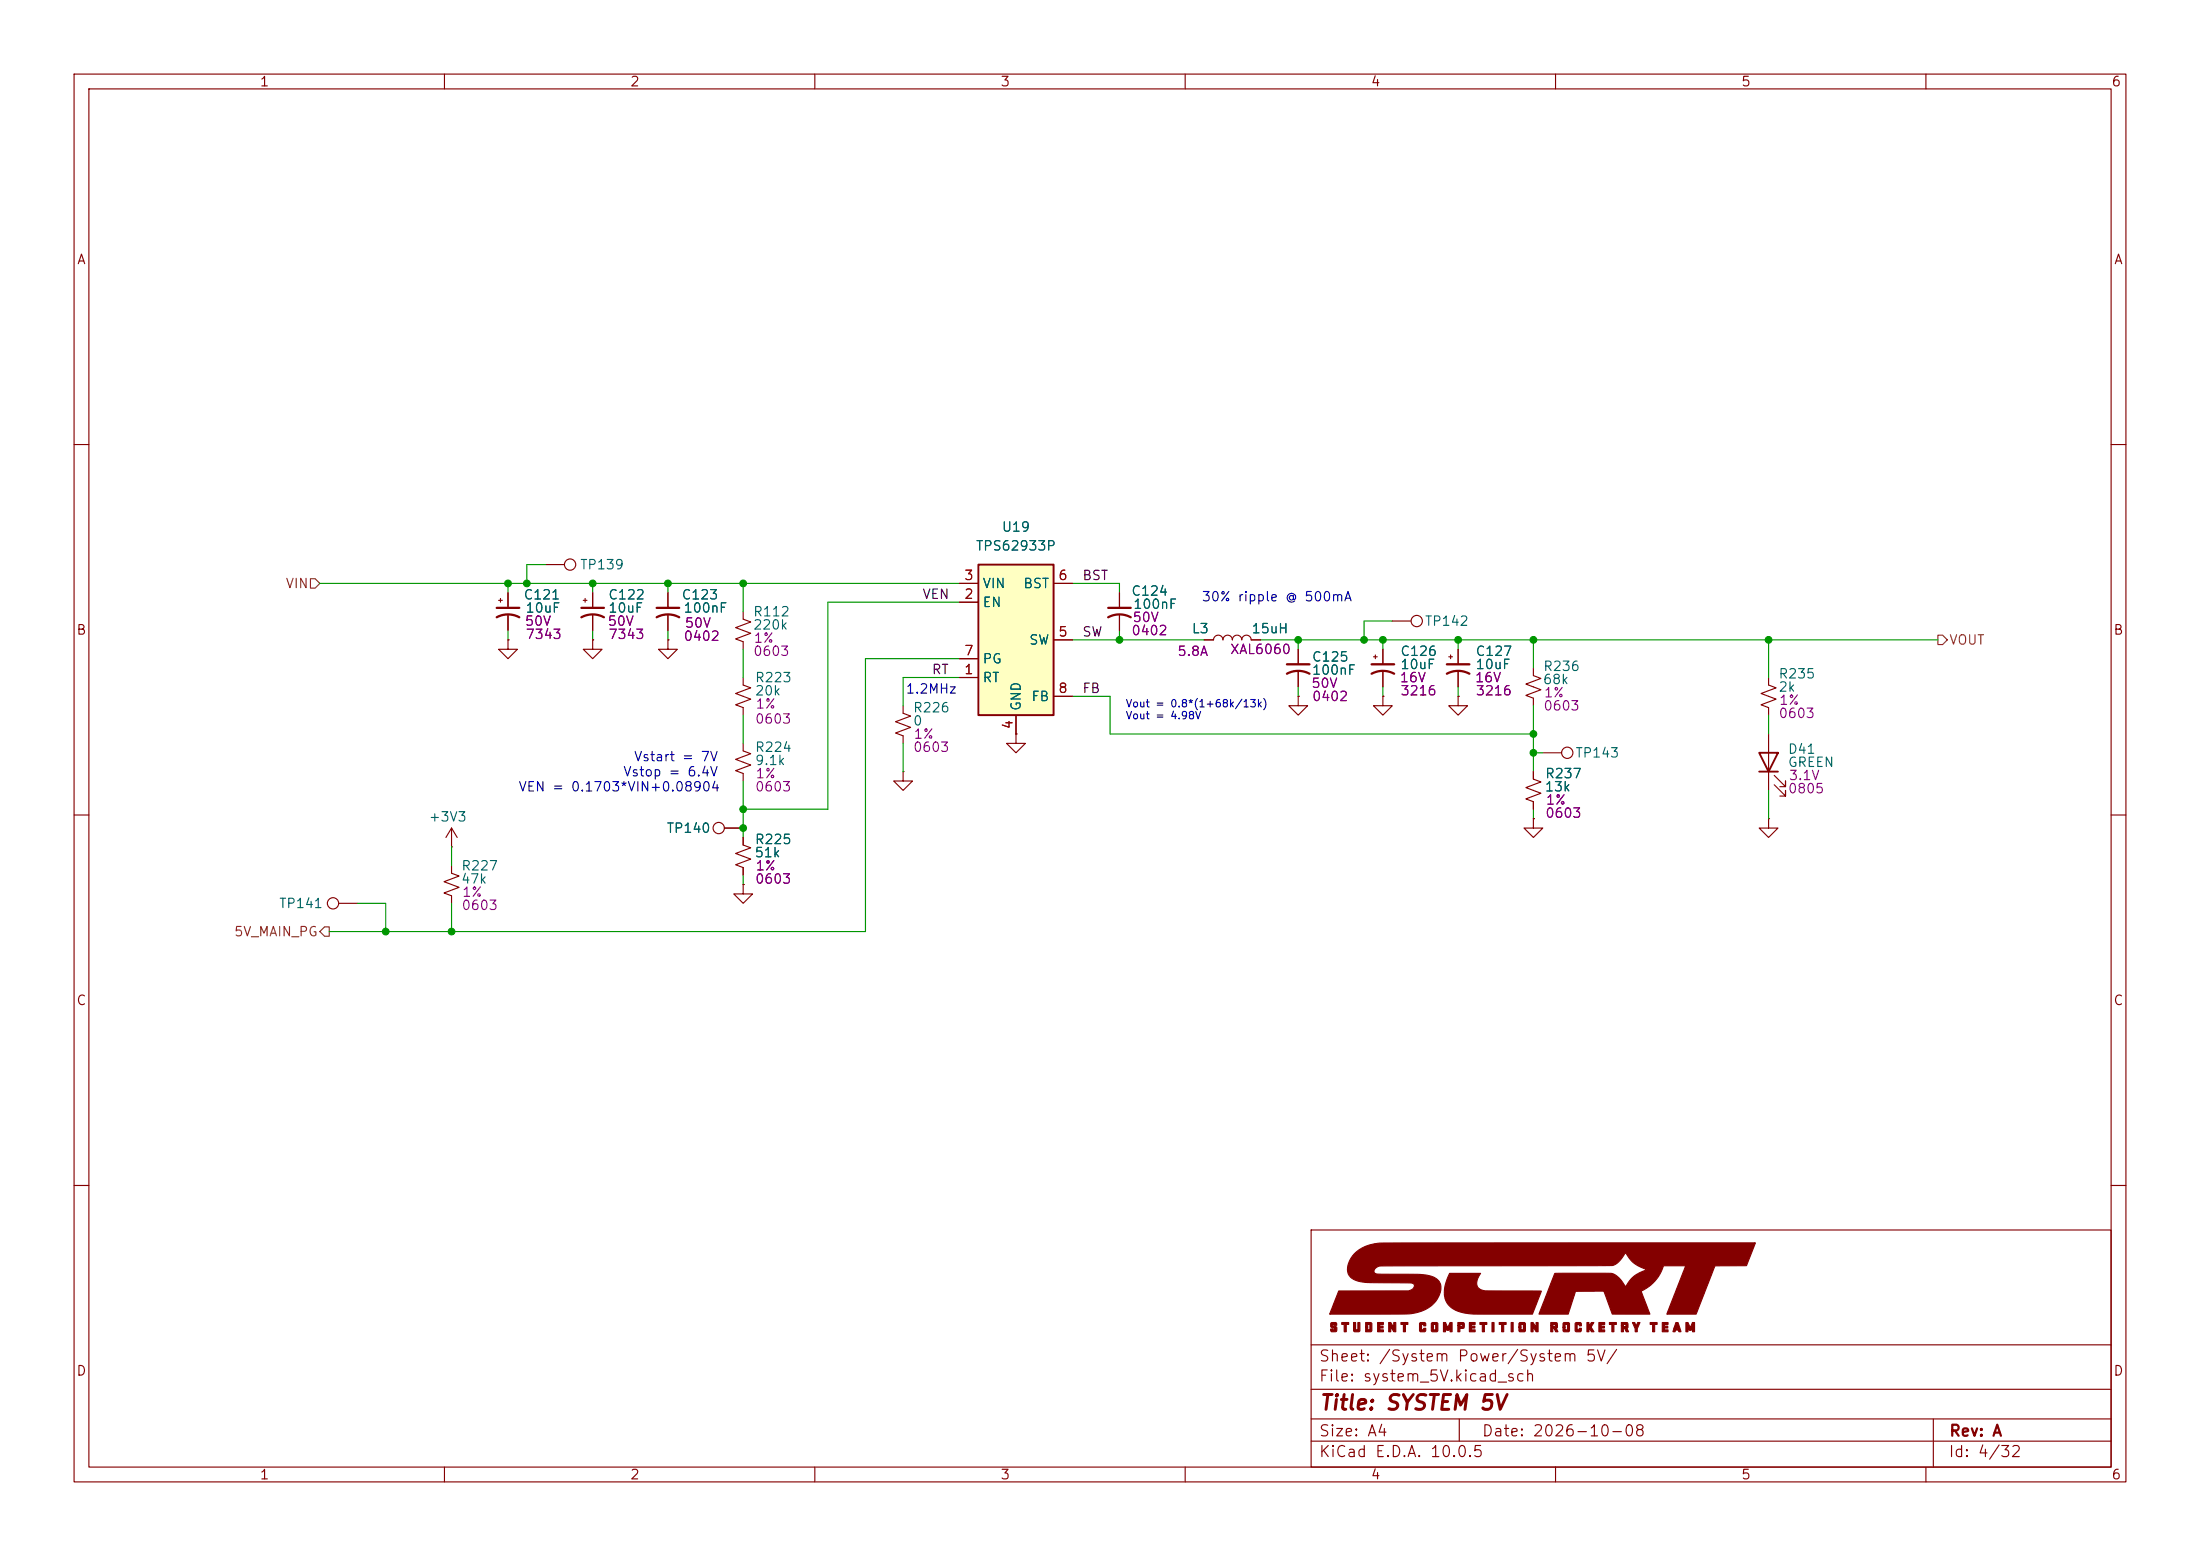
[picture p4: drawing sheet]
<svg xmlns="http://www.w3.org/2000/svg" width="297mm" height="210mm" viewBox="0 0 297 210" stroke-linecap="round" stroke-linejoin="round" font-family="sans-serif">
<g fill="none" stroke="#840000" stroke-width=".15">
<path d="M10 10h277v190h-277zM12 12h273v186h-273zM60 10v2M110 10v2M160 10v2M210 10v2M260 10v2M10 60h2M73.7 76.2h2.5M285 60h2M78.7 81h.5M79 80.8v.5"/>
<path d="M80 86.4v1.2h1.3l-1.3 1.3-1.3-1.3h1.3M80 86.4h.1M80 80v2M80 83.1v2M100.3 82.6v1l1 .3-2 .8 2 .8-2 .7 1 .4v1M137.2 99.1v1.2h1.2l-1.2 1.3-1.3-1.3h1.3M137.2 99.1h.1M151.1 80v2M151.1 83.1v2M162.6 86.4h1.2a.64 .64 0 0 1 .7-.7 .64 .64 0 0 1 .6 .7 .64 .64 0 0 1 .6-.7 .64 .64 0 0 1 .7 .7 .64 .64 0 0 1 .6-.7 .64 .64 0 0 1 .6 .7 .64 .64 0 0 1 .7-.7 .64 .64 0 0 1 .6 .7h1.3M175.3 94v1.3h1.2l-1.2 1.2-1.3-1.2h1.3M175.3 94h.1"/>
<path d="M185.4 88.6h.5M185.7 88.4v.5M186.7 94v1.3h1.3l-1.3 1.2-1.3-1.2h1.3M186.7 94h.1M186.7 87.6v2.1M186.7 90.7v2M188 83.8h2.5M195.6 88.6h.5M195.8 88.4v.5M196.8 94v1.3h1.3l-1.3 1.2-1.2-1.2h1.2M196.8 94h.1M196.8 87.6v2.1"/>
<path d="M196.8 90.7v2M207 90.2v1l1 .4-2 .7 2 .8-2 .8 1 .3v1.1M10 110h2M61 116.8v1.1l1 .3-2.1 .8 2.1 .8-2.1 .7 1.1 .4v1M61 114.3h.1M61 111.8v2.5M61 111.8l-.8 1.2M61 111.8l.7 1.2M100.3 113v1l1 .4-2 .8 2 .8-2 .7 1 .4v1M121.9 104.1v1.3h1.3l-1.3 1.3-1.3-1.3h1.3M121.9 104.1h.1M285 110h2"/>
<path d="M45.7 121.9h2.6M10 160h2M177 166h108v32h-108zM285 160h2M60 198v2M110 198v2M160 198v2M177 194.5h108M177 191.5h108M177 187.5h108M177 181.5h108M197 191.5v3"/>
<path d="M210 198v2M260 198v2M261 191.5v6.5"/>
<circle cx="77" cy="76.2" r=".76"/>
<circle cx="191.3" cy="83.8" r=".76"/>
<circle cx="45" cy="121.9" r=".76"/>
</g>
<g fill="#840000" stroke="#840000" stroke-width=".15">
<path d="M179.7 178.5h.6l.1 .1 .1 .3-.6-.1v.1l.1 .1a.41 .41 0 0 1 .5 .2 .41 .41 0 0 1-.2 .5h-.5l-.2-.1v-.2l.6 .1v-.2h-.1a.42 .42 0 0 1-.5-.3 .42 .42 0 0 1 .1-.5z"/>
<path d="M181.1 178.5h1v.3h-.4v.9h-.2v-.9h-.4z"/>
<path d="M182.7 178.5h.3v1h.3v-1h.3v1.1l-.1 .1h-.7l-.1-.1z"/>
<path d="M184.4 178.5h.7l.1 .1v1l-.1 .1h-.7v-.6h.2v.4h.3v-.7h-.3v.3h-.2z"/>
<path d="M186 178.5h.8v.3h-.5v.2h.4v.2h-.4v.3h.5v.2h-.8z"/>
<path d="M187.5 178.5h.3l.4 .7v-.7h.2v1.2h-.2l-.4-.6-.1 .6h-.2z"/>
<path d="M189.1 178.5h1v.3h-.4v.9h-.2v-.9h-.4z"/>
<path d="M191.8 178.5h.6l.1 .1v.3h-.3v-.1h-.3v.7h.3v-.2h.3v.3l-.1 .1h-.6l-.2-.1v-1z"/>
<path d="M193.3 178.5h.7l.1 .1v1l-.1 .1h-.7l-.1-.1v-.5h.3v.4h.3v-.7h-.3v.3h-.3v-.5z"/>
<path d="M194.9 178.5h.3l.3 .7 .3-.7h.2v1.2h-.2v-.6l-.2 .4h-.3l-.2-.4v.6h-.2z"/>
<path d="M196.8 178.5h.4a.37 .37 0 0 1 .4 .1 .37 .37 0 0 1 .1 .4l-.1 .3h-.5v.4h-.3v-.8h.3v.1h.3v-.2h-.3v.1h-.3z"/>
<path d="M198.4 178.5h.7v.3h-.5v.2h.5v.2h-.5v.3h.5v.2h-.7z"/>
<path d="M199.8 178.5h.9v.3h-.3v.9h-.3v-.9h-.3z"/>
<path d="M201.4 178.5h.3v1.2h-.3z"/>
<path d="M202.4 178.5h.9v.3h-.3v.9h-.3v-.9h-.3z"/>
<path d="M204 178.5h.3v1.2h-.3z"/>
<path d="M205.2 178.5h.6l.1 .1v1l-.1 .1h-.6l-.1-.1v-.5h.2v.4h.4v-.7h-.4v.3h-.2v-.5z"/>
<path d="M206.7 178.5h.3l.4 .7v-.7h.2v1.2h-.2l-.4-.6v.6h-.3z"/>
<path d="M209.4 178.5h.3a.34 .34 0 0 1 .4 0 .34 .34 0 0 1 .2 .4v.3l-.2 .1 .2 .4h-.3l-.2-.4h-.2v.4h-.2v-.8h.2v.1h.4v-.2h-.4v.1h-.2z"/>
<path d="M211.1 178.5h.7l.1 .1v1l-.1 .1h-.7l-.1-.1v-.5h.3v.4h.3v-.7h-.3v.3h-.3v-.5z"/>
<path d="M212.8 178.5h.6l.1 .1v.3h-.3v-.1h-.3v.7h.3v-.2h.3v.3l-.1 .1h-.6l-.2-.1v-1z"/>
<path d="M214.2 178.5h.3v.5l.3-.5h.4l-.4 .6 .4 .6h-.3l-.4-.5v.5h-.3z"/>
<path d="M215.9 178.5h.7v.3h-.5v.2h.5v.2h-.5v.3h.5v.2h-.7z"/>
<path d="M217.3 178.5h.9v.3h-.3v.9h-.3v-.9h-.3z"/>
<path d="M218.9 178.5h.4a.34 .34 0 0 1 .4 0 .34 .34 0 0 1 .1 .4v.3l-.2 .1 .3 .4h-.4l-.2-.4h-.1v.4h-.3v-.8h.3v.1h.3v-.2h-.3v.1h-.3z"/>
<path d="M220.4 178.5h.3l.2 .5 .2-.5h.3l-.4 .8v.4h-.2v-.4z"/>
<path d="M222.8 178.5h.9v.3h-.3v.9h-.3v-.9h-.3z"/>
<path d="M224.4 178.5h.8v.3h-.5v.2h.4v.2h-.4v.3h.5v.2h-.8z"/>
<path d="M226.2 178.5h.3l.4 1.2a.25 .25 0 0 1-.3-.2h-.4a.22 .22 0 0 1-.1 .2 .22 .22 0 0 1-.2 0l.1-.5h.5l-.1-.3-.1 .3h-.3z"/>
<path d="M227.6 178.5h.3l.3 .7 .3-.7h.3v1.2h-.3v-.6l-.2 .4h-.2l-.2-.4v.6h-.3z"/>
<path d="M182.8 169.2a6.3 6.3 0 0 1 4.6-1.4l49.6-.1-1.2 3.1h-4.3l-2.5 6.6h-4l2.6-6.6h-3a5.6 5.6 0 0 1-3 3.5l1.1 3.1h-5l-1.1-2.9a.24 .24 0 0 0-.1-.2 .24 .24 0 0 0-.3 0h-3.5l-1 3.1h-3.9l2.1-5.5h7.6a3.5 3.5 0 0 1 2 1.8 4.6 4.6 0 0 1 2.7-2.3 4.5 4.5 0 0 1-2.7-2.3h-.1a2.78 2.78 0 0 1-1.7 1.7l-31.3 .1a.88 .88 0 0 0-.9 .8 .93 .93 0 0 0 1 .3h3.2a10.5 10.5 0 0 1 3.9 .4 1.67 1.67 0 0 1 .7 2.4 4.7 4.7 0 0 1-4 2.5l-10.8 .1 1.2-3.2h9.4a.69 .69 0 0 0 .8-.9 2.61 2.61 0 0 0-1.6-.2h-4.4a4.5 4.5 0 0 1-2.6-.8 2.26 2.26 0 0 1 .3-2.8z"/>
<path d="M195.7 171.9h4.2a1.52 1.52 0 0 0-.2 2l.3 .2a28.8 28.8 0 0 0 5.2 .1l2.9 .1-1.2 3.1h-5.8a11.3 11.3 0 0 1-4.6-.6 2.92 2.92 0 0 1-1.2-3.9z"/>
</g>
<path d="M78.5 83.3a3.2 3.2 0 0 1 3 0M78.5 82h3M149.6 83.3a3.2 3.2 0 0 1 3.1 0M149.6 82h3.1M185.2 90.9a3.2 3.2 0 0 1 3 0M185.2 89.7h3M195.3 90.9a3.2 3.2 0 0 1 3.1 0M195.3 89.7h3.1" fill="none" stroke="#840000" stroke-width=".3"/>
<path d="M132.1 76.2h10.1v20.3h-10.1z" fill="#ffffc2"/>
<path d="M132.1 76.2h10.1v20.3h-10.1zM237.5 101.6h2.5l-1.2 2.5zM237.5 104.1h2.5" fill="none" stroke="#840000" stroke-width=".25"/>
<g fill="none" stroke="#840000" stroke-width=".15">
<path d="M129.5 78.7h2.6M142.2 78.7h2.6M67.3 81h.5M67.6 80.8v.5M68.6 86.4v1.2h1.2l-1.2 1.3-1.3-1.3h1.3M68.6 86.4h.1M68.6 80v2M68.6 83.1v2M80 86.4h.1M80 80v2M80 83.1v2M90.2 86.4v1.2h1.2l-1.2 1.3-1.3-1.3h1.3"/>
<path d="M90.2 86.4h.1M90.2 80v2M90.2 83.1v2M100.3 91.4v1.1l1 .3-2 .8 2 .8-2 .7 1 .4v1M121.9 95.3v1l1 .3-2 .8 2 .8-2 .7 1 .4v1M129.5 91.4h2.6M129.5 81.3h2.6M129.5 88.9h2.6M137.2 99.1h.1M137.2 96.5v2.6M142.2 86.4h2.6M142.2 94h2.6"/>
<path d="M151.1 80v2M151.1 83.1v2M162.6 86.4h1.2M168.9 86.4h1.3M175.3 94h.1M175.3 87.6v2.1M175.3 90.7v2M186.7 94h.1M186.7 87.6v2.1M186.7 90.7v2M196.8 94h.1M196.8 87.6v2.1"/>
<path d="M196.8 90.7v2M238.8 91.4v1.1l1 .3-2.1 .8 2.1 .8-2.1 .7 1.1 .4v1M238.8 99.1v7.6M97.8 111.8h2.5M100.3 119.4v1.3h1.3l-1.3 1.2-1.2-1.2h1.2M100.3 119.4h.1M100.3 100.3v1l1 .4-2 .8 2 .8-2 .7 1 .4v1M100.3 113v1M100.3 117.1v1M207 104.1v1.1l1 .3-2 .8 2 .8-2 .7 1 .4v1M207 110.5v1.3h1.3l-1.3 1.2-1.3-1.2h1.3M207 110.5h.1"/>
<path d="M208.3 101.6h2.5M238.8 110.5v1.3h1.2l-1.2 1.2-1.3-1.2h1.3M238.8 110.5h.1M239.5 105.9l1.5 1.5v-.7v.7h-.7M239.5 104.6l1.5 1.6v-.8v.8h-.7"/>
<circle cx="97" cy="111.8" r=".76"/>
<circle cx="211.6" cy="101.6" r=".76"/>
</g>
<path d="M67.1 83.3a3.2 3.2 0 0 1 3 0M67.1 82h3M88.6 83.3a3.2 3.2 0 0 1 3.1 0M88.6 82h3.1M173.7 90.9a3.2 3.2 0 0 1 3.1 0M173.7 89.7h3.1" fill="none" stroke="#840000" stroke-width=".3"/>
<path d="M41.9 78.1h.6l.7 .6-.7 .7h-.6zM261.6 85.7h.7l.6 .7-.6 .6h-.7zM43.8 125.1h.6v1.3h-.6l-.6-.7z" fill="none" stroke="#725600" stroke-width=".15"/>
<g fill="none" stroke="#009600" stroke-width=".15">
<path d="M43.2 78.7h86.3M68.6 78.7v1.3M73.7 76.2h-2.6v2.5M80 78.7v1.3M90.2 78.7v1.3M100.3 78.7v3.9M144.8 78.7h6.3v1.3M68.6 85.1v1.3M80 85.1v1.3M90.2 85.1v1.3M100.3 87.6v3.8M100.3 96.5v3.8"/>
<path d="M129.5 91.4h-7.6v3.9M129.5 81.3h-17.7v27.9h-11.5M129.5 88.9h-12.7v36.8h-72.4M144.8 86.4h17.8M144.8 94h5.1v5.1h57.1M151.1 85.1v1.3M170.2 86.4h91.4M175.3 86.4v1.2M175.3 92.7v1.3M186.7 86.4v1.2M186.7 92.7v1.3M188 83.8h-3.9v2.6"/>
<path d="M196.8 86.4v1.2M196.8 92.7v1.3M207 86.4v3.8M207 95.3v8.8M238.8 86.4v5M238.8 96.5v2.6M61 114.3v2.5M100.3 105.4v7.6M100.3 118.1v1.3M121.9 100.3v3.8M207 109.2v1.3M207 101.6h1.3"/>
<path d="M238.8 106.7v3.8M48.3 121.9h3.8v3.8M61 121.9v3.8"/>
</g>
<g fill="#009600" stroke="#009600" stroke-width=".14">
<circle cx="52.1" cy="125.7" r=".46"/>
<circle cx="61" cy="125.7" r=".46"/>
<circle cx="71.1" cy="78.7" r=".46"/>
<circle cx="80" cy="78.7" r=".46"/>
<circle cx="68.6" cy="78.7" r=".46"/>
<circle cx="175.3" cy="86.4" r=".46"/>
<circle cx="186.7" cy="86.4" r=".46"/>
<circle cx="184.1" cy="86.4" r=".46"/>
<circle cx="151.1" cy="86.4" r=".46"/>
<circle cx="196.8" cy="86.4" r=".46"/>
<circle cx="207" cy="86.4" r=".46"/>
<circle cx="207" cy="99.1" r=".46"/>
<circle cx="207" cy="101.6" r=".46"/>
<circle cx="238.8" cy="86.4" r=".46"/>
<circle cx="100.3" cy="109.2" r=".46"/>
<circle cx="90.2" cy="78.7" r=".46"/>
<circle cx="100.3" cy="78.7" r=".46"/>
<circle cx="100.3" cy="111.8" r=".46"/>
</g>
<text font-size="2" fill="#840000" x="178" y="190.8">Title: SYSTEM 5V</text>
<g font-size="1.5" fill="#840000">
<text x="178" y="184.1">Sheet: /System Power/System 5V/</text>
<text x="178" y="186.8">File: system_5V.kicad_sch</text>
<text x="178" y="197">KiCad E.D.A. 10.0.5</text>
<text x="178" y="194.2">Size: A4</text>
<text x="200" y="194.2">Date: 2026-10-08</text>
<text x="263" y="197">Id: 4/32</text>
<text x="263" y="194.2">Rev: A</text>
</g>
<g font-size="1.3" fill="#840000">
<text x="35" y="12">1</text>
<text x="85" y="12">2</text>
<text x="135" y="12">3</text>
<text x="185" y="12">4</text>
<text x="235" y="12">5</text>
<text x="285" y="12">6</text>
<text x="10.3" y="36">A</text>
<text x="285.3" y="36">A</text>
<text x="10.2" y="86">B</text>
<text x="285.2" y="86">B</text>
<text x="10.2" y="136">C</text>
<text x="285.2" y="136">C</text>
<text x="10.2" y="186">D</text>
<text x="285.2" y="186">D</text>
<text x="35" y="200">1</text>
<text x="85" y="200">2</text>
<text x="135" y="200">3</text>
<text x="185" y="200">4</text>
<text x="235" y="200">5</text>
<text x="285" y="200">6</text>
</g>
<g font-size="1.3" fill="#006464">
<text x="78.2" y="77.2">TP139</text>
<text x="131.7" y="74.6">TPS62933P</text>
<text x="135.2" y="72.1">U19</text>
<text x="70.6" y="81.2">C121</text>
<text x="70.9" y="83">10uF</text>
<text x="82" y="81.2">C122</text>
<text x="82" y="83">10uF</text>
<text x="91.9" y="81.2">C123</text>
<text x="92.2" y="83">100nF</text>
<text x="101.6" y="83.5">R112</text>
<text x="132.6" y="82.2">EN</text>
<text x="132.6" y="79.7">VIN</text>
<text x="138.1" y="79.7">BST</text>
<text x="152.6" y="80.7">C124</text>
<text x="152.9" y="82.5">100nF</text>
<text x="101.6" y="85.3">220k</text>
<text x="132.6" y="89.9">PG</text>
<text x="138.8" y="87.3">SW</text>
<text x="160.8" y="85.8">L3</text>
<text x="168.9" y="85.8">15uH</text>
<text x="177" y="89.6">C125</text>
<text x="189" y="88.8">C126</text>
<text x="192.3" y="84.8">TP142</text>
<text x="199.1" y="88.8">C127</text>
<text x="101.8" y="92.4">R223</text>
<text x="101.8" y="94.2">20k</text>
<text x="132.6" y="92.4">RT</text>
<text x="139.1" y="94.9">FB</text>
<text x="177" y="91.4">100nF</text>
<text x="189" y="90.6">10uF</text>
<text x="199.1" y="90.6">10uF</text>
<text x="208.2" y="92.7">68k</text>
<text x="208.2" y="90.9">R236</text>
<text x="240" y="91.9">R235</text>
<text x="240" y="93.7">2k</text>
<text x="101.8" y="101.8">R224</text>
<text x="123.2" y="96.5">R226</text>
<text x="123.2" y="98.2">0</text>
<text x="138.1" y="96" transform="rotate(-90 138.1 96)">GND</text>
<text x="101.8" y="103.6">9.1k</text>
<text x="208.5" y="107.1">13k</text>
<text x="208.5" y="105.4">R237</text>
<text x="212.6" y="102.6">TP143</text>
<text x="241.3" y="102.1">D41</text>
<text x="241.3" y="103.8">GREEN</text>
<text x="57.8" y="111.2">+3V3</text>
<text x="89.9" y="112.7">TP140</text>
<text x="62.2" y="119.6">47k</text>
<text x="62.2" y="117.8">R227</text>
<text x="101.8" y="116">51k</text>
<text x="101.8" y="114.2">R225</text>
<text x="37.6" y="122.9">TP141</text>
</g>
<g font-size="1.3" fill="#725600">
<text x="38.5" y="79.7">VIN</text>
<text x="263.1" y="87.3">VOUT</text>
<text x="31.5" y="126.7">5V_MAIN_PG</text>
</g>
<g font-size="1.3" fill="#0f0f0f">
<text x="124.4" y="81.2">VEN</text>
<text x="146" y="78.6">BST</text>
<text x="146" y="86.2">SW</text>
<text x="125.7" y="91.3">RT</text>
<text x="146" y="93.9">FB</text>
</g>
<g font-size="1.3" fill="#a90000">
<text x="130.1" y="81.1">2</text>
<text x="130.1" y="78.6">3</text>
<text x="142.8" y="78.6">6</text>
<text x="130.1" y="88.8">7</text>
<text x="142.8" y="86.2">5</text>
<text x="130.1" y="91.3">1</text>
<text x="142.8" y="93.8">8</text>
<text x="137" y="98.5" transform="rotate(-90 137 98.5)">4</text>
</g>
<g font-size="1.3" fill="#0000c2">
<text x="162.1" y="81.5">30% ripple @ 500mA</text>
<text x="122.2" y="93.9">1.2MHz</text>
<text x="69.9" y="107.1">VEN = 0.1703*VIN+0.08904</text>
<text x="84" y="105.1">Vstop = 6.4V</text>
<text x="85.5" y="103.1">Vstart = 7V</text>
</g>
<g font-size="1.3" fill="#840084">
<text x="70.8" y="84.8">50V</text>
<text x="70.9" y="86.6">7343</text>
<text x="81.9" y="84.8">50V</text>
<text x="82" y="86.6">7343</text>
<text x="92.2" y="86.8">0402</text>
<text x="92.4" y="85">50V</text>
<text x="101.6" y="88.8">0603</text>
<text x="101.7" y="87.1">1%</text>
<text x="152.6" y="86.1">0402</text>
<text x="152.8" y="84.3">50V</text>
<text x="158.9" y="88.8">5.8A</text>
<text x="166" y="88.6">XAL6060</text>
<text x="101.9" y="96">1%</text>
<text x="176.9" y="93.2">50V</text>
<text x="177" y="94.9">0402</text>
<text x="188.9" y="92.4">16V</text>
<text x="189" y="94.2">3216</text>
<text x="199" y="92.4">16V</text>
<text x="199.1" y="94.2">3216</text>
<text x="208.3" y="94.4">1%</text>
<text x="240.1" y="95.5">1%</text>
<text x="101.8" y="98">0603</text>
<text x="123.2" y="101.8">0603</text>
<text x="123.3" y="100">1%</text>
<text x="208.3" y="96.2">0603</text>
<text x="240" y="97.2">0603</text>
<text x="101.8" y="107.1">0603</text>
<text x="101.9" y="105.4">1%</text>
<text x="241.3" y="107.4">0805</text>
<text x="241.4" y="105.6">3.1V</text>
<text x="208.5" y="110.7">0603</text>
<text x="208.6" y="108.9">1%</text>
<text x="101.8" y="119.6">0603</text>
<text x="101.9" y="117.8">1%</text>
<text x="62.2" y="123.1">0603</text>
<text x="62.3" y="121.4">1%</text>
</g>
<g font-size="1" fill="#0000c2">
<text x="151.9" y="95.7">Vout = 0.8*(1+68k/13k)</text>
<text x="151.9" y="97.3">Vout = 4.98V</text>
</g>
</svg>
